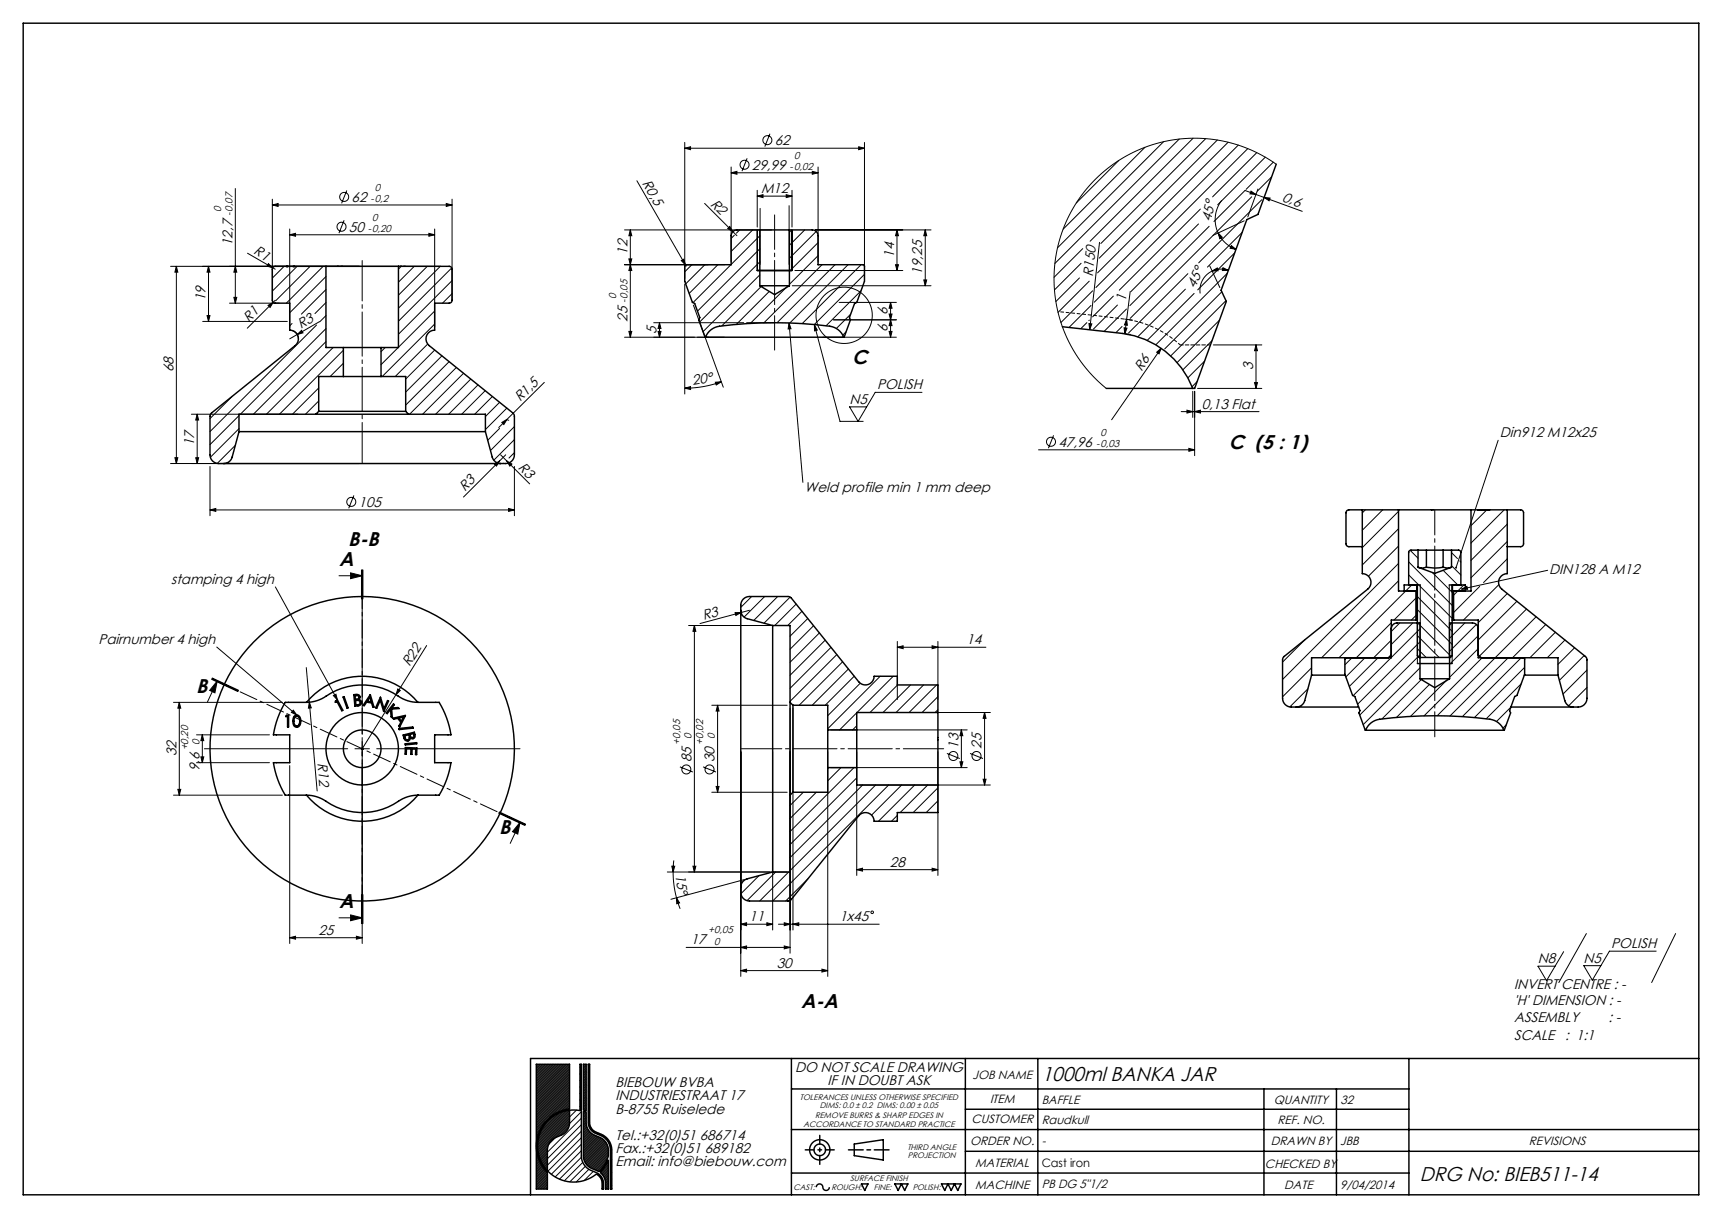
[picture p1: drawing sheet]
<svg xmlns="http://www.w3.org/2000/svg" width="594mm" height="420mm" viewBox="0 0 594 420" stroke-linecap="round" stroke-linejoin="round" font-family="sans-serif">
<g fill="none" stroke="#000" stroke-width=".34">
<path d="M236.2 51.1l2-.5v1zM236.2 49.1v46.9M236.2 51.1h62M252.2 59.6l2-.5v1zM252.2 57.6v32.7M252.2 59.6h30M257.7 54.6l-1.8 4.4M265.6 46.1l-1.8 4.5M280.2 59.1l2 .5-2 .5zM282.2 57.6v32.7M296.2 50.6l2 .5-2 .5zM298.2 49.1v46.9"/>
<path d="M385.9 55.3l-14.6 14.7M395 50.8l-28.3 28.2M401.4 48.9l-36.6 36.6M406.8 48l-42.9 42.8M411.6 47.7l-35.6 35.5M415.9 47.8l-36.2 36.2M419.9 48.3l-40.7 40.7M423.6 49l-45 45.1M427.1 50l-49.1 49.1M430.4 51.2l-52.9 53M433.5 52.6l-15.2 15.3M436.4 54.2l-16.4 16.4"/>
<path d="M439.2 55.9l-9.4 9.4M440.2 56.6l-4-2.6-4.1-2-4.3-1.7-4.5-1.3-4.6-.9-4.7-.4h-4.6l-4.8 .5-4.4 1-4.5 1.3-4.5 1.9-4.1 2.2-3.7 2.5-3.7 2.9-3.3 3.3-3 3.6-2.6 3.9-2.3 4.1-1.8 4.1-1.4 4.5-1 4.4-.6 4.8-.1 4.8 .4 4.6 .7 4.6 1.3 4.5 1.6 4.4 2.1 4.1 2.4 4 2.9 3.7 3.2 3.5 3.4 3M81.2 65v39.5M93.9 70.7l2-.5v1zM93.9 68.7v34.8M93.9 70.7h62M99.9 79v33.8M118.7 76l-1.8 4.4M119.6 65.7l-1.8 4.4M149.9 79v33.8M153.9 70.2l2 .5-2 .5zM155.9 68.7v34.8"/>
<path d="M215.4 79.3h50.8M217.4 79.3l.5 2h-1zM217.4 79.3v37M219.7 62.3l17 29.5M243.1 70.1l11.1 11.2M251 78.8l.7-.7 1.1 1.8zM255.1 79.3l-1.1 1.1M259.6 79.3l-7.4 7.4M261.2 79.3v14M261.2 67.6l2-.5v1zM261.2 65.6v12.7M261.2 67.6h12"/>
<path d="M262.2 71.9v19.3M271.2 67.1l2 .5-2 .5zM272.2 70.9v20.3M273.1 79.3l-.8 .8M273.2 79.3v14M273.2 65.6v12.7M277.6 79.3l-5.3 5.3M281.2 79.3h40M281.6 79.8l-9.3 9.3M309.4 79.3l.5 2h-1zM309.4 79.3v14M319.2 79.3l.5 2h-1z"/>
<path d="M319.2 79.3v19.2M413.4 77.2l-23.3 23.4M414.1 72.1l-28 28M417.1 78l-27.4 27.4M421.4 69.1a10.9 10.9 0 0 0-1.2 11.2M429.2 76.2l-10.8 5M429.5 65.7l19.7 7.2M429.5 65.6l-10.7 10.8M431.5 65.9l1.7 1.2-2-.3zM431.8 67.9l-41.9 41.9M433.9 65.2l-3.5 9.6M435.2 68.9l-21.7 21.7"/>
<path d="M436.1 68.1l2 .2-.3 .9zM438.6 61l-4.9 4.9M58.8 91.8h93.2M60.8 91.8v68M60.8 91.8l.5 2h-1zM71.9 91.8l.5 2h-1zM71.9 91.8v19M81.2 91.8l.5 2h-1zM85.4 87.3l9.5 5.5M92.6 90.9l1.5 1.4-2-.5zM98 91.8l-4.1 4.1M99.9 81l2-.5v1z"/>
<path d="M99.9 81h50M102.5 91.8l-8.6 8.6M107 91.8l-11.9 11.9M111.5 91.8l-12.7 12.7M112.4 95.4l-12.5 12.5M112.4 99.8l-8.4 8.5M138.4 91.8l-1 1M142.9 91.8l-5.5 5.5M147.4 91.8l-10 10M147.9 80.5l2 .5-2 .5zM151.9 91.8l-14.5 14.5M155.8 92.4l-18.4 18.4"/>
<path d="M155.9 96.8l-18.5 18.5M215.4 91.3h34.6M216.9 89.3h1l-.5 2zM217.4 91.3l.5 2h-1zM235 89.9l.9-.5 .6 2zM236.2 98v37.9M238.7 91.3l-2.5 2.4M243.1 91.3l-6.6 6.6M247.6 91.3l-9.9 9.9M252.1 91.3l-13.1 13.1M253.3 81.1l-1.1 1.1M262.1 81.3l-9.9 9.9"/>
<path d="M262.1 85.8l-21.5 21.5M262.1 90.3l-20.8 20.8M262.1 94.8l-19.6 19.6M262.6 98.8l-13.6 13.6M271.1 99.3l-12.3 12.2M273.3 98.5h47.9M274.2 93.3h37.2M282.2 83.7l-9.9 9.9M282.2 88.1l-9.9 9.9M283.6 91.3l-20.1 20M288 91.3l-20 20M292.5 91.3l-20.1 20.1"/>
<path d="M297 91.3l-20.3 20.3M298.2 94.6l-17.3 17.3M308.9 91.3h1l-.5 2zM318.7 96.5h1l-.5 2zM372.4 95.8l-8.2 8.2M372.9 90.8l-9.2 9.2M373.5 85.7l-9.9 9.9M375.7 97l-10.7 10.7M379.3 83.6l-3.4 30M408.9 99.7l-16.4 16.4M409.7 94.4l-20.4 20.4M417.3 91.7l3.5 7.5"/>
<path d="M418.1 93.5l1.8-1.1 .3 1zM418.1 93.5a7.3 7.3 0 0 0-4.1 7.7M420.2 80.3l1.4 1.5-.8 .5zM420.2 80.3a10.9 10.9 0 0 0 6.2 5.7M421.9 92.3l1.8 .9-2 .1zM423.3 94.2l-24.6 24.7M423.7 93.2l-3-.4-2.6 .7M424.8 84.7l1.6 1.3-2.1-.4zM425.9 87.2l-12.8 12.8M428.5 80.1l-12 12M69.9 110.8h29.2M71.4 108.8h1l-.5 2z"/>
<path d="M79.2 104.5h17.2M80.7 102.5h1l-.5 2zM92.5 105.3l1.7-1.1-1 1.8zM94.9 103.5l-9.6 9.7M100.7 111.6l-.8 .7M100.9 114a3 3 0 0 1 2 3M102.5 115.3l1.5-1.4 .5 .9zM102.5 115.3l-2.6 1.5M109.2 112.1l-36.8 36.7M110.2 110.9l-7.7 4.4M112.4 104.3l-3.8 3.8M112.4 108.8l-2.1 2.2"/>
<path d="M112.4 113.3l-29.5 29.5M112.4 117.8l-25 25M114.9 119.8l-23 23M132.9 119.8l-1.5 1.5M137.4 119.8l-6 6M147.5 118.6l-11.2 11.2M149.9 107.3l-12.5 12.5M149.9 111.7l-18.1 18.1M155.9 101.3l-3.2 3.2M215.4 116.3h34.4M216.9 114.3h1l-.5 2zM225.5 111.3h31"/>
<path d="M227 114.3h1l-.5 2zM227.5 111.3v5M227.5 111.3l.5 2h-1zM239.2 105.2l10.3 28.3M257.5 111.3h9.5M265.4 100.5l-11.4 11.4M272.2 111.4l.7 2h-1zM272.2 111.4l4.7 54.9M280.9 112l8.9 33.3h8M280.9 112l1 1.8-.9 .3zM283.8 116.3h25.4M287.4 110.3h21.8"/>
<path d="M289.5 104.3h19.7M291.9 114.4l-1.2 1.2M293.4 108.3l-4.9 5M297 100.3l-12.1 12M306.7 114.3h1l-.5 2zM306.7 108.3h1l-.5 2zM307.2 110.3l.5 2h-1zM307.2 104.3l.5 2h-1zM307.2 104.3v12M374.9 111.2l-2 2.1M375.6 111.6l1 .1-.7 1.9zM375.8 110.4l-.2 .2"/>
<path d="M376.3 105.3l-7.5 7.6M376.9 100.3l-10.9 10.9M384.1 102.1l-7.2 7.2M385.5 105.2l-8.3 8.3M387.1 112.6l-2.2 2.1M387.8 113l.9 .2-.7 1.9zM388.2 115.1l1.8 .2M388.6 106.6l-7.7 7.6M388.6 110.1l.3 2.1-1-.2zM388.9 110.2l1.7 .2M389.9 100.5l-1.9 14.6M411.9 101.2l-16.2 16.2"/>
<path d="M418.1 117.5l-10.1 10M418.6 118.9h16.7M420.7 110.4l-14.6 14.6M421.5 100.6l-19.7 19.7M422.9 103.7l-19.1 19M433.3 118.9v15M433.3 118.9l.5 2h-1zM80.1 136.6l-7.7 7.7M109.9 133.8l-9 9M109.9 138.3l-4.5 4.5M118.4 120.8l-22 22M118.4 125.3l-4.5 4.5"/>
<path d="M118.4 129.8h.1M150 120.7l-10.1 10M152.4 122.7l-12.5 12.5M154.9 124.7l-15 15M157.4 126.7l-16.1 16.1M159.9 128.7l-14.1 14.1M162.4 130.7l-12.1 12.1M164.9 132.7l-10.1 10.1M167.4 134.7l-8.1 8.1M169.9 136.7l-6.2 6.1M172.3 138.7l-4.9 4.9M187.8 131.9l-15.8 15.5"/>
<path d="M236.2 133.9l2-.6v1zM246.8 131.8l2-.2-1.7 1.2zM248.8 131.6l-6.2 1.7-6.4 .6M318 135.3h-16.1l-5.9 10-2.9-5h5.9M399 121.4l1.5-1.3-.7 1.9zM400.5 120.1l-17 24.6M411.4 134.9v9M412.1 134.9v22.2M412.9 131.6l-1.7 1.7M413.1 133.9h22.2M415.5 124.5l-5.8 5.8M432.8 131.9h1l-.5 2z"/>
<path d="M58.8 159.8h112.7M60.3 157.8h1l-.5 2zM66 142.8h36.8M67.5 157.8h1l-.5 2zM68 142.8l.5 2h-1zM68 142.8v17M81.2 153.6l-6.3 6.2M82.4 143.3l-10 10M82.4 147.8l-9.8 9.9M172.3 147.7l-4.1 4.1M172.7 156.8l10 10.1M173.1 145.7l1.8-1.1-1.1 1.8z"/>
<path d="M173.8 159.7l-.1 .1M174.4 156.8l-14.5 14.6M174.8 159l1.8 1-.7 .7zM174.8 140.7l-7.4 7.4M175.2 144.9h.1M177.4 147.1l-8.2 8.3M177.4 151.6l-7.1 7.1M177.4 156.1l-1.8 1.9M358.2 155.1h53.9M363.4 150.1l-1.7 4.5M407.4 141.9h26.9M409.4 141.4l2 .5-2 .5z"/>
<path d="M410.1 154.6l2 .5-2 .5zM412.1 141.9l2-.5v1zM516.8 151.8l-14.5 44M72.4 175.8l2-.5v1zM72.4 160.8v17M72.4 175.8h105M122.1 170.8l-1.8 4.5M170.6 160l1.7-1-1 1.7zM175.4 175.3l2 .5-2 .5zM177.4 160.8v17M471 175.8l-1.1 1.1M477 175.8l-7.1 7"/>
<path d="M482.4 176.3l-12.5 12.5M512.8 175.9l-5.3 5.2M518.9 175.8l-11.5 11.5M116.9 198.5h8M120.9 197.5l4 1-4 1zM124.7 196.5v10M124.9 196.5v56.7M125.2 196.5v10M482.4 182.3l-12.5 12.5M482.4 188.3l-10.4 10.4M482.4 194.3l-40 40M485.9 198.2l15 15"/>
<path d="M485.9 193.7l15 15M486.4 189.8l2.7 2.7M494.1 197.4l6.8 6.9M497.8 196.7l5.1 5M500.7 195.1l3.2 3.2M500.7 190.6l2 2M503.5 193.4l.4 .4M519.9 180.7l-12.5 12.5M519.9 186.7l-12.5 12.5M519.9 192.7l-8.2 8.2M533.9 196.7l-29.7 6.4M95 202.4l21.4 39"/>
<path d="M237.5 215.7h34M239.5 215.7v85M239.5 215.7l.5 2h-1zM253.6 211.3l2-.1-1.8 1zM258.5 211l-1.8 1.8M258.5 210.4l-17 4.6M259.3 205.7l-3.8 3.7M263.8 205.7l-5.2 5.1M268.3 205.7l-8.3 8.2M272.6 205.9l-9 9M274.6 208.3l-7.4 7.4M276.6 210.8l-4.9 4.9"/>
<path d="M278.6 213.3l-6.1 6.1M280.6 215.8l-8.1 8.1M282.6 218.3l-10.1 10.1M479.9 214.8l-12 12M482.4 200.3l-26.5 26.5M482.9 214.8l-3 2.9M487 201.7l-25.1 25.1M487.4 214.8l-7.5 7.4M488.4 212.2l-1.5 1.6M488.4 206.3l-7.5 7.5M488.9 214.8v14M488.9 219.2l7.5 7.5"/>
<path d="M488.9 214.7l11.7 11.7M488.9 210.2l12 12M488.9 205.7l12 12M489.8 216.8l-9.9 9.9M489.9 201.7v25M499.9 201.7v25M500.8 214.8l-.8 .8M500.9 214.8v14M504.2 203.1l1.8-.9 .2 1zM504.9 201.7l-3.5 3.5M505.3 214.8l-5.3 5.3M509.3 215.3l-9.3 9.3"/>
<path d="M509.9 219.2l-9.9 9.9M510.4 202.2l-9 9M517 201.6l-12.2 12.2M519.9 204.7l-10 10M523.3 207.3l-13.4 13.4M526.6 210l-16.3 16.2M529.9 212.7l-34.1 34.1M533.2 215.4l-11.5 11.4M536.5 218l-8.8 8.8M73 234.2l9.1 4.3M73.1 234l9.1 4.2M73.2 233.8l9.1 4.2"/>
<path d="M74.8 223.1l27.6 23.5M74.9 234.9l-.8 4-1.8-.8zM74.9 234.9l-3.4 7.2M105.7 230.2l3.7 42.5M115 239.9l.9-.5 .5 2zM137.2 237.6l.9 .5-1.5 1.4zM147.2 222.6l-22.3 35.6M284.6 220.7l-12.1 12.2M286.7 223.2l-14.2 14.2M288.7 225.7l-16.2 16.1M290.7 228.2l-15 15M292.7 230.7l-12.5 12.5"/>
<path d="M294.7 233.2l-10.1 10M296.7 235.6l-11.2 11.2M303.6 233.2l-18.1 18.1M308.1 233.2l-12.5 12.5M309.5 223.2l2-.5v1zM309.5 221.2v20M309.5 223.2h30.6M309.6 236.2l-9.5 9.5M314.1 236.2l-9.5 9.5M318.6 236.2l-9.5 9.5M321.5 222.7l2 .5-2 .5zM323.1 236.2l-9.5 9.5"/>
<path d="M323.5 221.2v20M450.1 220.6l-7.7 7.7M451.2 237.5l-6.3 6.3M452.4 230.3l-10 10M466.4 226.8l-2.5 2.5M470.9 226.8l-6.7 6.6M475.4 226.8l-10 9.9M479.8 226.8l-13 13.1M479.9 220.7l-6 6.1M488.9 223.7l3 3M489.8 221.3l-21.5 21.5M489.8 225.8l-20.8 20.8"/>
<path d="M489.8 230.3l-19.6 19.6M490.3 234.3l-13.6 13.6M493.1 236l-11.4 11.4M498.8 234.8l-12.3 12.2M509.9 223.7l-9.9 9.9M511.3 226.8l-20.1 20.1M520.3 226.8l-20.1 20.1M524.7 235.8l-12 12.1M524.7 226.8l-20.3 20.3M525.9 230.1l-17.3 17.3M539.8 220.7l-6.1 6.1M543.1 223.4l-5.7 5.7"/>
<path d="M546.5 226l-8.6 8.6M547.4 231.1l-8.2 8.2M547.4 237.1l-6.3 6.3M59.8 242.2h37.6M61.8 242.2v32M61.8 242.2l.5 2h-1zM67.8 253.4h25.1M69.8 253.4l.5 2h-1zM69.8 253.4v9.6M70.5 258.2h49.4M101.2 244.9l1.2 1.7-1.9-.9zM106.7 242.1l.7 2-1 .1z"/>
<path d="M122.4 258.2h5M124.6 257.8l.7 .7M124.9 255.7v69.6M125.3 257.8l-.7 .7M129.9 258.2h49.5M245.5 243.2h26M247.5 243.2l.5 2h-1zM247.5 243.2v30M255.5 259.2v77.5M266.5 259.2v61.5M272.5 244.2v84.5M273.5 244.2v76.5"/>
<path d="M285.5 259.2v77.5M286.5 251.7h47.1M295.5 259.2v42.7M295.5 245.8l-5.9 5.9M295.5 250.3l-1.4 1.4M296.5 245.7h45.1M323.5 259.2v42.7M323.5 240.2l-5.4 5.5M323.5 244.7l-.9 1M326.6 259.8l4.5 1.8M331.6 251.7v13M331.6 251.7l.5 2h-1z"/>
<path d="M334.6 259.8l4.5 1.8M339.6 245.7v25M339.6 245.7l.5 2h-1zM519.6 249.9l-1.2 1.2M521.2 243.9l-5 4.9M59.8 274.2h37.6M61.3 272.2h1l-.5 2zM67.8 263h25.1M69.3 261h1l-.5 2zM99.9 264v61.3M172.2 280l9.1 4.2M234.5 264.4l4.5 1.8"/>
<path d="M242.5 264.4l4.5 1.8M245.5 273.2h26M247 271.2h1l-.5 2zM277.1 273.2l-4.6 4.6M281.6 273.2l-9.1 9.1M285.6 264.7l-.1 .1M286.5 264.7h47.1M290.1 264.7l-4.6 4.6M294.6 264.7l-22.1 22M295.5 268.2l-23 23M296.5 270.7h45.1M297.6 270.7l-25.1 25"/>
<path d="M302 270.7l-29.5 29.5M306.5 270.7l-40 40M311 270.7l-10.4 10.4M315.5 270.7l-12.5 12.5M320 270.7l-9.5 9.5M323.5 271.7l-8.5 8.5M323.5 276.2l-4 4M331.1 262.7h1l-.5 2zM339.1 268.7h1l-.5 2zM172 280.4l9.1 4.3M172.1 280.2l9.1 4.2M179.4 283.6l-.8 4-1.8-.8z"/>
<path d="M179.4 283.6l-3.4 7.2M231.7 298.7h1l-.5 2zM232.4 296.7l-.2 4M239 298.7h1l-.5 2zM295.5 299.9l2-.5v1zM295.5 299.9h28M309.5 281.2l-2 2M321.5 299.4l2 .5-2 .5zM116.9 316.5h8M120.9 315.5l4 1-4 1zM124.7 308.5v10M125.2 308.5v10z"/>
<path d="M230.2 300.7h41.3M232.2 300.7l.3 4.5 .9 4.4M233.4 309.6l1 1.8-1 .2zM233.4 309.6l1.2 3.8M255.5 318.7l2-.5v1zM255.5 318.7h11M256.8 303.3l-25.4 6.8M261.8 302l-6.2 6.2M264.5 318.2l2 .5-2 .5zM267.6 300.7l-9.9 9.9M268.5 318.7h34.8M270.5 318.2l2 .5-2 .5z"/>
<path d="M272 300.7l-10 10M273.5 318.7l2-.5v1zM278.7 303l-7.7 7.7M99.9 323.3l2-.5v1zM99.9 323.3h25M122.9 322.8l2 .5-2 .5zM236.7 326.7h35.8M255.5 334.7l2-.5v1zM255.5 326.7l2-.5v1zM255.5 334.7h30M270.5 326.2l2 .5-2 .5zM283.5 334.2l2 .5-2 .5z"/>
<path d="M539.4 328.2l-5.9 10-3-5h5.9M547.2 321.9l-9.5 16.9M571.3 328h-16.1l-5.9 10-3-5h5.9M578 321.9l-8.3 16.9M185.5 367l-.5 .5M186 367l-1 1M186.6 367l-1.6 1.6M187.1 367l-2.1 2.1M187.7 367l-2.7 2.7M188.3 367l-3.3 3.3M188.8 367l-3.8 3.8M189.4 367l-4.4 4.4"/>
<path d="M189.9 367l-4.9 4.9M190.5 367l-5.5 5.5M191.1 367l-6.1 6.1M191.6 367l-6.6 6.6M192.2 367l-7.2 7.2M192.8 367l-7.8 7.8M193.3 367l-8.3 8.3M193.9 367l-8.9 8.9M194.4 367l-9.4 9.4M195 367l-10 10M195.6 367l-10.6 10.6M196.1 367l-11.1 11.1"/>
<path d="M196.5 374l-11.5 11.4M196.5 376.2l-11.5 11.5M196.5 378.4l-6.9 6.9M196.5 367.2l-11.5 11.5M196.5 367.8l-11.5 11.4M196.5 368.3l-11.5 11.5M196.5 368.9l-11.5 11.5M196.5 369.5l-11.5 11.4M196.5 370l-11.5 11.5M196.5 370.6l-11.5 11.5M196.5 371.1l-11.5 11.5M196.5 371.7l-11.5 11.5"/>
<path d="M196.5 372.3l-11.5 11.4M196.5 372.8l-11.5 11.5M196.5 373.4l-11.5 11.5M196.5 374.5l-11.5 11.5M196.5 375.1l-11.5 11.4M196.5 375.6l-11.5 11.5M196.5 376.8l-11.5 11.4M196.5 377.3l-11.5 11.5M196.5 377.9l-11.5 11.4M196.5 379l-5 5M196.5 379.6l-3.9 3.8M200.5 369.9l-.4 .5"/>
<path d="M200.5 372.1l-.4 .5M200.5 374.4l-.4 .5M200.5 376.6l-.4 .5M200.5 378.9l-.4 .4M200.5 367.6l-.4 .5M201.7 367l-.5 .5M202.2 368.2l-1 1M202.2 370.5l-1 .9M202.2 372.7l-1 1M202.2 375l-1 .9M202.2 377.2l-1 1M202.2 379.4l-1 1"/>
<path d="M202.2 367.1l-1 1M202.2 367.7l-1 .9M202.2 369.3l-1 1M202.2 369.9l-1 1M202.2 371l-1 1M202.2 371.6l-1 .9M202.2 372.1l-1 1M202.2 373.3l-1 .9M202.2 373.8l-1 1M202.2 374.4l-1 .9M202.2 375.5l-1 1M202.2 376.1l-1 .9"/>
<path d="M202.2 376.6l-1 1M202.2 377.8l-1 .9M202.2 378.3l-1 1M202.2 378.9l-1 .9M202.2 368.8l-1 .9M203.4 367l-.5 .5M203.4 369.3l-.5 .4M203.4 371.5l-.5 .5M203.4 373.8l-.5 .4M203.4 376l-.5 .5M203.4 378.2l-.5 .5M185 395h.1"/>
<path d="M185 395.5h.1M185 394.4h.1M185 396.1h.1M185.1 396.6h-.1M185.1 393.8h-.1M185.1 397.1l-.1 .1M185.2 393.1l-.2 .2M185.2 397.5l-.2 .3M185.3 392.4l-.3 .3M185.3 398l-.3 .3M185.4 398.5l-.4 .4M185.5 391.7l-.5 .5"/>
<path d="M185.5 398.9l-.5 .6M185.7 399.3l-.7 .7M185.8 390.8l-.8 .8M185.8 399.7l-.8 .9M186.1 389.9l-1.1 1.1M186.7 388.7l-1.7 1.8M188 386.9l-3 3M188.8 396.8l-2.6 2.6M188.8 397.9l-2.3 2.3M188.8 398.4l-2.1 2.2M188.8 399l-1.9 1.9M188.8 396.2l-2.7 2.8"/>
<path d="M189 395.5l-3.1 3M191.5 384.6l-4.2 4.2M192.7 383.9l-6.1 6.1M193.6 383.5l-7.4 7.4M194.5 383.3l-8.5 8.5M195.2 383.1l-9.4 9.4M195.9 382.9l-10.3 10.3M196.1 388.9l-2.6 2.6M196.4 388.1l-3.8 3.8M196.5 380.7l-2.1 2.1M196.5 380.1l-3 2.9M196.5 381.2l-1.4 1.4"/>
<path d="M196.5 381.8l-.7 .7M196.5 383.5l-11 11M196.5 384.1l-11 10.9M196.5 384.6l-11 11M196.5 385.7l-10.9 10.9M196.5 386.3l-10.9 10.8M196.5 386.9l-10.8 10.7M196.6 382.8l-11 11M198.8 382.8l-13.3 13.3M200.5 381.1l-.4 .5M200.5 383.4l-14.7 14.7M200.5 385.6l-14.1 14.2"/>
<path d="M200.5 387.9l-13.4 13.4M200.5 390.1l-12.5 12.6M200.5 392.3l-11.5 11.6M200.5 394.6l-10.3 10.3M200.5 396.8l-9 9M200.6 399.1l-7.6 7.5M201.7 383.3l-.5 .5M202.1 383.5l-.9 .8M202.2 381.7l-1 .9M202.2 383.9l-1 1M202.2 386.2l-1 .9M202.2 380l-1 1"/>
<path d="M202.2 380.6l-1 .9M202.2 381.1l-1 1M202.2 382.3l-.6 .5M202.2 382.8l-.2 .2M202.2 384.5l-1 1M202.2 385.1l-1 .9M202.2 385.6l-1 1M202.2 386.7l-1 1M202.2 387.3l-1 1M202.3 387.8l-1.1 1M202.4 388.3l-1.2 1.1M202.5 388.7l-1.3 1.2"/>
<path d="M202.7 389.1l-1.5 1.4M202.8 389.5l-1.6 1.6M203.1 389.8l-1.9 1.8M203.3 390.1l-2.1 2.1M203.4 380.5l-.5 .5M203.4 382.7l-.5 .5M203.4 385l-.5 .5M203.4 387.2l-.4 .5M203.6 390.4l-2.4 2.3M203.9 390.7l-2.7 2.6M203.9 388.9l-.3 .4M204.2 390.9l-3 3"/>
<path d="M204.5 391.2l-3.3 3.2M204.9 391.4l-3.7 3.6M205 390.1l-.3 .3M205.3 391.5l-4.1 4.1M205.7 391.7l-4.5 4.4M206.1 391.9l-4.9 4.8M206.5 392l-5.3 5.2M206.6 390.8l-.4 .3M206.9 392.2l-5.7 5.6M207.2 392.4l-6 6M207.6 392.6l-6.3 6.3M207.9 392.8l-6.6 6.6"/>
<path d="M208.1 391.5l-.3 .3M208.2 393l-6.8 6.9M208.5 393.3l-6.9 7M208.8 393.6l-7.1 7.1M209 393.9l-7.1 7.1M209.2 394.3l-7 7.1M209.4 392.5l-.4 .3M209.4 394.7l-7 7M209.5 399.7l-3.9 3.8M209.6 395.1l-6.9 6.9M209.7 395.5l-6.7 6.7M209.8 398.8l-4.6 4.6"/>
<path d="M209.8 396l-6.5 6.5M209.8 396.5l-6.1 6.2M209.8 397.1l-5.8 5.8M209.8 397.6l-5.4 5.4M209.8 398.2l-5 5M210.3 393.8l-.3 .3M210.9 395.4l-.4 .4M211 397.5l-.4 .5M211 399.8l-.4 .5M186 400.1l-1 1M186.2 400.5l-1.2 1.2M186.3 400.9l-1.3 1.4"/>
<path d="M186.5 401.3l-1.5 1.5M186.7 401.6l-1.7 1.8M186.9 402l-1.9 1.9M187.2 402.3l-2.2 2.2M187.4 402.7l-2.4 2.4M187.6 403l-2.6 2.6M187.9 403.3l-2.9 2.9M188.1 403.6l-3.1 3.1M188.4 403.9l-3.4 3.4M188.7 404.2l-3.7 3.7M188.8 406.3l-3.7 3.7M188.8 408.5l-1.4 1.5"/>
<path d="M188.8 400.1l-1.5 1.6M188.8 400.7l-1.3 1.3M188.8 401.2l-1.1 1.1M188.8 402.4l-.6 .6M188.8 402.9l-.3 .4M188.8 403.5l-.1 .1M188.8 404.6l-3.8 3.8M188.8 405.2l-3.8 3.8M188.8 405.7l-3.8 3.9M188.8 406.9l-3.1 3.1M188.8 407.4l-2.6 2.6M188.8 408l-2 2"/>
<path d="M188.8 409.1l-.9 .9M188.8 409.7l-.3 .3M201 400.8l-6.3 6.4M201.9 402.2l-5.3 5.3M203.1 403.2l-4.3 4.4M204.7 403.9l-3.2 3.2M206.2 404.6l-.3 .4M207.4 405.7l-.4 .3M208.1 407.2l-.4 .5M208.2 409.4l-.5 .5M208.3 401.9l-1.9 2M209.1 400.7l-3.1 3"/>
<path d="M209.8 401l-.9 .9M209.8 403.2l-1.9 2M209.8 405.5l-1.1 1.2M209.8 407.7l-.9 1M209.8 410h.1M209.8 400.4l-.2 .3M209.8 401.5l-2.7 2.8M209.8 402.1l-2.4 2.5M209.8 402.7l-2.2 2.2M209.8 403.8l-1.7 1.7M209.8 404.4l-1.5 1.5M209.8 404.9l-1.3 1.3"/>
<path d="M209.8 406l-1 1.1M209.8 406.6l-.9 1M209.8 407.2l-.9 .9M209.8 408.3l-.9 .9M209.8 408.8l-.9 1M209.8 409.4l-.6 .6M211 402l-.4 .5M211 404.3l-.4 .5M211 406.5l-.4 .5M211 408.8l-.4 .4"/>
<circle cx="256.8" cy="56.8" r="1.56"/>
<circle cx="264.7" cy="48.3" r="1.56"/>
<circle cx="117.8" cy="78.2" r="1.56"/>
<circle cx="118.7" cy="67.9" r="1.56"/>
<circle cx="291.2" cy="108.7" r="9.7"/>
<circle cx="362.5" cy="152.3" r="1.56"/>
<circle cx="121.2" cy="173.1" r="1.56"/>
<circle cx="236.7" cy="265.3" r="1.56"/>
<circle cx="244.7" cy="265.3" r="1.56"/>
<circle cx="328.8" cy="260.7" r="1.56"/>
<circle cx="336.8" cy="260.7" r="1.56"/>
<circle cx="300.9" cy="314.6" r=".44"/>
</g>
<g fill="none" stroke="#000" stroke-width=".5">
<path d="M8 8h578v404h-578zM440.2 56.6l-6.3 17.3-3.8 1.8-8.9 24.4 1.8 3.8-10.9 30h-.7M262.1 79.3h-7.9a2 2 0 0 0-2 2v10h-15.5l-.5 .4v5.3l2.7 7.3 .7 .3 1.8 4.9-.4 .8 2.4 6M262.1 79.3h10.2M262.1 79.3v19.2M272.3 79.3h7.9a2 2 0 0 1 2 2v10h15.5l.5 .4v5.3l-2.7 7.3-.7 .3-1.8 4.9 .4 .8-2.3 6M272.3 79.3v19.2M98.9 91.8h-4a1 1 0 0 0-1 1v10.7a1 1 0 0 0 1 1h5v9.3a3 3 0 0 1 2.9 2 3 3 0 0 1-1 3.4l-29 23.4-.4 1v13.2a3 3 0 0 0 3 3h1.8M98.9 91.8h.4M99.3 91.8h2.2M101.2 91.8h11.2M112.4 91.8h25"/>
<path d="M112.4 91.8v28h6M116.4 91.8h.1M116.8 91.8h.1M117.7 91.8h.1M118.1 91.8h.1M137.4 91.8h17.5a1 1 0 0 1 1 1v10.7a1 1 0 0 1-1 1h-5v9.3a3 3 0 0 0-2.8 2 3 3 0 0 0 1 3.4l29 23.4 .3 1v13.2a3 3 0 0 1-3 3h-1.7M137.4 91.8v28h-6M138.1 91.8h.1M138.5 91.8h.1M139.3 91.8h.1M139.7 91.8h.1M261.2 93.3h12"/>
<path d="M262.1 98.5h10.2M262.1 98.5l5.1 3.1 5.1-3.1M118.4 119.8h13M118.4 119.8v10M131.4 119.8v10M243.4 116.3a6 6 0 0 1 4.8-3.8 147.1 147.1 0 0 1 38.8 .1l1.5 .7 1.3 1 1.3 2M243.4 116.3h47.7M366.5 112.7l20.8 2.3a30 30 0 0 1 24.1 18.9M118.4 129.8h13M118.4 129.8h-8.5v12M131.4 129.8h8.5v12M381.6 133.9h29.8"/>
<path d="M77.2 159.8h95.5M82.4 148.8l-2.3 8.8a3 3 0 0 1-2.9 2.2M82.4 148.8h85M108.9 142.8h32M108.9 142.8h-26.5v6M109.9 141.8h30M109.9 141.8l-1 1M139.9 141.8l1 1M140.9 142.8h26.5v6M167.4 148.8l2.4 8.8a3 3 0 0 0 2.9 2.2M469.9 175.8v22a3 3 0 0 1 2.8 2 3 3 0 0 1-.9 3.3l-29.1 23.5-.3 .9v13.3a3 3 0 0 0 3 3h1.8M482.4 175.8h25"/>
<path d="M482.4 175.8h-17.1l-.8 .3-.2 .7 .1 11.1 .9 .6h4.6M482.4 175.8v28h6.4M493.8 175.8h.1M494.3 175.8h.1M507.4 175.8h17.1l.8 .3 .2 .7-.1 11.2-.8 .5h-4.7M507.4 175.8v28h-6.4M509.8 175.8h.4M510.3 175.8h3.5M512.8 175.8h.1M519.9 175.8v22a3 3 0 0 0-2.8 2 3 3 0 0 0 .9 3.3l29.1 23.5 .3 .9v13.3a3 3 0 0 1-3 3h-1.7M489.1 195.6a3.8 3.8 0 0 0 2.9 0M489.1 195.6l5.8 2.1 5.8-2.1"/>
<path d="M489.1 189.7v5.9M492 195.6l2.9 .3 2.9-.3M492 189.7v5.9M497.8 195.6l1.4 .3 1.5-.3M497.8 189.7v5.9M500.7 189.7v5.9M255.5 210.4a3.8 3.8 0 0 1 1.9-4.5l1.1-.2h13.3l.9 .3 23.5 29.1a3 3 0 0 0 3.3 .9 3 3 0 0 0 2-2.8h8v3h14v9.5M255.5 210.4a3 3 0 0 0 2.3 2.9l8.7 2.4M255.5 210.4v95.5M266.5 215.7v85M266.5 215.7h6v26.5M479.9 216.8a2 2 0 0 1 2-2h7.9v19.3"/>
<path d="M485.9 201.7v-11.2l.3-.6 .5-.2 16.9 .1 .3 .7v11.2M488.4 213.8h.5M488.4 213.8h-8.5v13h-27.5v6M488.4 203.8v10M488.8 203.8h.1M488.8 201.7v2.1M488.9 201.7v24.4l.6 .6h10.8l.6-.6v-24.4M489.9 201.7h-5.5v2.1M499.9 201.7h5.6v2.1M500.9 203.8h.1M500.9 213.8h.5M501 201.7v2.1"/>
<path d="M501.4 213.8h8.5v13h27.5v6M501.4 203.8v10M509.9 216.8a2 2 0 0 0-2-2h-7.9v19.3M122 239.5a1.53 1.53 0 0 1 2.2 .8l-.4 .9a1.11 1.11 0 0 1 .9 1.2 1.11 1.11 0 0 1-1.2 1l-1.1 .1zM122.5 239.9h.9a.76 .76 0 0 1 .2 1 .76 .76 0 0 1-1 .3zM127.7 239.6l1.3 4.2h-.4l-.4-1.4-1.7-.3-.8 1.2h-.5zM452.4 232.8h11.6M452.4 232.8l-2.3 8.8a3 3 0 0 1-2.9 2.2M464.4 226.8l-.5 .5v5.2l2.7 7.3 .7 .4 1.8 4.8-.3 .8 2.3 6M479.9 225.8h.1M479.9 225.8l-1 1M488.9 228.8h12"/>
<path d="M489.8 234.1h10.2M489.8 234.1l5.1 3 5.1-3M509.9 225.8h.1M509.9 225.8l1 1M525.4 226.8l.5 .5v5.2l-2.6 7.3-.8 .4-1.8 4.8 .4 .8-2.3 6M525.8 232.8h11.6M537.4 232.8l2.4 8.8a3 3 0 0 0 2.9 2.2M98.8 246.7h.7v4h-.3v-3.6h-.6zM101.5 247l.5-.4a1.53 1.53 0 0 1 1.8 2.1 1.49 1.49 0 0 1-.4 1.6 1.49 1.49 0 0 1-1.7 .3 2.98 2.98 0 0 1-.2-3.6zM101.9 247.2l.5-.2a1.92 1.92 0 0 1 0 3.4 2.05 2.05 0 0 1-.5-3.2zM105.7 242.2a25 25 0 0 1 38.4 0M115.7 241.7l.7-.3 1.9 3.5-.4 .2-1.7-3.2-.5 .3z"/>
<path d="M118.3 240.4l.4-.2 1.4 3.9-.4 .1zM122.6 241.6l.6-.1a.83 .83 0 0 1 1 1l-.5 .5-.9 .1zM127.6 240.5l.4 1.5-1.3-.2zM131.2 240.4l1.2 3.9 1.3-2.7 .3 .1-1.6 3.6-1.2-3.8-1.3 2.7-.3-.1zM135.5 247.7l4.4-.9-2 3.9-.3-.4 .7-1.3-1.1-1.3-1.4 .3zM135.7 242.7l.3 .3-.9 1.2 2.2-.2 .4 .3-2.6 .2 .2 3-.4-.3-.2-2.6-1.1 1.5-.4-.3zM137.5 251.2l4.9-.5 .2 .4-4.9 .5zM137.6 247.6l1.6-.3-.8 1.4zM139.1 253.5l3.8-1a1.53 1.53 0 0 1-.4 2.2l-.9-.3a1.11 1.11 0 0 1-1.1 1.1 1.11 1.11 0 0 1-1.2-1zM139.5 253.7l1.5-.3 .1 .5a.82 .82 0 0 1 0 .9 .82 .82 0 0 1-.8 .3l-.5-.5zM139.8 256.5l3.9-.4v.4l-3.9 .4zM139.8 257.8l4 .1-.1 2.3h-.4l.1-1.9h-1.2l-.1 1.8h-.4l.1-1.9h-1.6l-.1 1.9-.4-.1z"/>
<path d="M141.4 253.3l1.2-.3 .2 1a.77 .77 0 0 1-1 .2 .77 .77 0 0 1-.4-.9zM144.2 242.2a13.7 13.7 0 0 1-8.5-3.2 22.7 22.7 0 0 0-24.8 2l-1.7 .7-2.6 .5h-8a26.1 26.1 0 0 0-4.3 11.2h5.6v9.6h-5.6a28.4 28.4 0 0 0 4.2 11.2h7.2a13.7 13.7 0 0 1 8.5 3.2 22.7 22.7 0 0 0 24.8-2l2.5-.9 2.7-.3M144.2 242.2h7.2a28.4 28.4 0 0 1 4.2 11.2h-5.7v9.6h5.7a26.1 26.1 0 0 1-4.3 11.2h-7.1M272.5 242.2v32M272.5 242.2l1 1M273.5 243.2v30M273.5 243.2h12v8.5M285.5 251.7v13M285.5 251.7h10M295.5 251.7v13M323.5 245.7v25M323.5 255.1h.1"/>
<path d="M323.5 254.3h.1M323.5 245.7h-28v6M447.2 243.8h21.5M471.1 251.8a6 6 0 0 1 4.8-3.8 147.1 147.1 0 0 1 38.8 .2l1.5 .6 1.3 1 1.3 2M471.1 251.8h47.7M521.2 243.8h21.5M105.7 274.2a25 25 0 0 0 38.4 0M272.5 274.2v26.5h-6M273.5 273.2l-1 1M285.5 264.7v8.5h-12M285.5 264.7h10M295.5 264.7v6h28"/>
<path d="M323.5 270.7v9.5h-14v3h-8a3 3 0 0 0-2-2.8 3 3 0 0 0-3.3 .9l-23.5 29.1-.9 .3h-13.3a3 3 0 0 1-3-3v-1.8M266.5 300.7l-8.7 2.3a3 3 0 0 0-2.3 2.9M185 367h11.5v15.4a12.9 12.9 0 0 0-10.8 8.6 12.9 12.9 0 0 0 3.1 13.4v5.6h-3.8zM200.1 367h.4v31.5a5.5 5.5 0 0 0 3.4 5.1l1.8 .7a4.1 4.1 0 0 1 2.5 3.8v1.9h-.5v-2.2l-.3-1.1-.8-1.2-.9-.6a12.4 12.4 0 0 1-19.8-6.6 12.4 12.4 0 0 1 14.2-15.3zM201.2 367h1v16l-1-.3zM202.9 367h.5v20.6l.4 1.1 .8 1.1 2.8 1.3a6 6 0 0 1 3.6 5.5v13.4h-.4v-13.4a5.5 5.5 0 0 0-3.4-5l-1.8-.8a4.1 4.1 0 0 1-2.5-3.7zM273 365v47M273 375.5h213M333 365v47M358 365v47M436 375.5v36.5M461 375.5v36.5"/>
<path d="M486 365v47M586 365h-403v47M196.5 382.8v4.3a4.8 4.8 0 0 1-3 4.4l-1.7 .7a4.8 4.8 0 0 0-3 4.4v7.1M201.2 383.2l1 .3v3.6a4.8 4.8 0 0 0 2.9 4.4l1.8 .7a4.8 4.8 0 0 1 2.9 4.4 6.4 6.4 0 0 1-.7 4l-1.1 1.8-1.4 1.6-2.4-1.1a4.8 4.8 0 0 1-3-4.4zM273 389.5h313M294.7 394.5l10-1.5v7l-10-1.5zM333 397h253M333 382.5h153M209.8 400.1v9.9h-.9l-.3-3.4-.5-1.2-1.1-1.1 1.6-2zM273 404.5h213M281.6 409.4a1.2 1.2 0 0 1 1.4-1.1 1.2 1.2 0 0 1 .9 1.5 1.12 1.12 0 0 0 1.3 .7 1.12 1.12 0 0 0 .9-1.1M297.2 408.2h2.2l-1.1 2.3z"/>
<path d="M308.7 408.2h4.5l-1.1 2.3-1.2-2.3-1.1 2.3zM324.7 408.2h6.8l-1.1 2.3-1.2-2.3-1.1 2.3-1.1-2.3-1.1 2.3z"/>
<circle cx="124.9" cy="258.2" r="52.5"/>
<circle cx="124.9" cy="258.2" r="12.5"/>
<circle cx="124.9" cy="258.2" r="6.5"/>
<circle cx="282.8" cy="396.5" r="2"/>
<circle cx="282.8" cy="396.5" r="3.5"/>
</g>
<path d="M387.9 110l-22.2-2.5" fill="none" stroke="#000" stroke-width=".34" stroke-dasharray="1.3 .6" stroke-dashoffset="-.1" stroke-linecap="butt"/>
<path d="M407.1 118.9a35 35 0 0 0-19.2-8.9" fill="none" stroke="#000" stroke-width=".34" stroke-dasharray="1.3 .6" stroke-dashoffset=".4" stroke-linecap="butt"/>
<path d="M124.9 196.5v122" fill="none" stroke="#000" stroke-width=".34" stroke-dasharray="6.3 1.3 1.3 1.3" stroke-dashoffset="3.2"/>
<path d="M73.1 234l108.1 50.4" fill="none" stroke="#000" stroke-width=".34" stroke-dasharray="6.3 1.3 1.3 1.3" stroke-dashoffset="-.6"/>
<path d="M124.9 89.8v69.8M325.5 258.2h-69.7" fill="none" stroke="#000" stroke-width=".34" stroke-dasharray="15.2 1.3 1.3 1.3" stroke-dashoffset="1.3"/>
<path d="M267.2 120.7v-46.6" fill="none" stroke="#000" stroke-width=".34" stroke-dasharray="15.2 1.3 1.3 1.3" stroke-dashoffset="3.4"/>
<path d="M494.9 254.1v-78.3" fill="none" stroke="#000" stroke-width=".34" stroke-dasharray="15.2 1.3 1.3 1.3" stroke-dashoffset="6.6"/>
<path d="M417.5 118.9h-10.4" fill="none" stroke="#000" stroke-width=".34" stroke-dasharray="1.3 .6" stroke-dashoffset=".2"/>
<path d="M292.7 396.5h14" fill="none" stroke="#000" stroke-width=".5" stroke-dasharray="6.3 1.3 1.3 1.3" stroke-dashoffset="1.3"/>
<path d="M277.8 396.5h10M282.8 401.5v-10" fill="none" stroke="#000" stroke-width=".5" stroke-dasharray="6.3 1.3 1.3 1.3" stroke-dashoffset="3.3"/>
<g fill="#000">
<path d="M251 78.8l.7-.7 1.1 1.8zM92.6 90.9l1.5 1.4-2-.5zM235 89.9l.9-.5 .6 2zM92.5 105.3l1.7-1.1-1 1.8zM102.5 115.3l1.5-1.4 .5 .9zM280.9 112l1 1.8-.9 .3zM375.6 111.6l1 .1-.7 1.9zM399 121.4l1.5-1.3-.7 1.9zM170.6 160l1.7-1-1 1.7zM174.8 159l1.8 1-.7 .7zM173.1 145.7l1.8-1.1-1.1 1.8zM410.1 154.6l2 .5-2 .5z"/>
<path d="M253.6 211.3l2-.1-1.8 1zM137.2 237.6l.9 .5-1.5 1.4zM106.7 242.1l.7 2-1 .1z"/>
<path d="M236.2 51.1l2-.5v1zM296.2 50.6l2 .5-2 .5z"/>
<path d="M252.2 59.6l2-.5v1zM280.2 59.1l2 .5-2 .5z"/>
<path d="M309.4 79.3l.5 2h-1zM308.9 91.3h1l-.5 2zM319.2 79.3l.5 2h-1zM318.7 96.5h1l-.5 2z"/>
<path d="M431.5 65.9l1.7 1.2-2-.3zM436.1 68.1l2 .2-.3 .9z"/>
<path d="M420.2 80.3l1.4 1.5-.8 .5zM424.8 84.7l1.6 1.3-2.1-.4z"/>
<path d="M421.9 92.3l1.8 .9-2 .1zM418.1 93.5l1.8-1.1 .3 1z"/>
<path d="M227 114.3h1l-.5 2zM227.5 111.3l.5 2h-1zM432.8 131.9h1l-.5 2zM433.3 118.9l.5 2h-1z"/>
<path d="M306.7 108.3h1l-.5 2zM307.2 104.3l.5 2h-1zM60.3 157.8h1l-.5 2zM60.8 91.8l.5 2h-1zM67.5 157.8h1l-.5 2zM68 142.8l.5 2h-1zM71.4 108.8h1l-.5 2zM71.9 91.8l.5 2h-1z"/>
<path d="M387.8 113l.9 .2-.7 1.9zM388.6 110.1l.3 2.1-1-.2z"/>
<path d="M236.2 133.9l2-.6v1zM246.8 131.8l2-.2-1.7 1.2z"/>
<path d="M412.1 141.9l2-.5v1zM409.4 141.4l2 .5-2 .5z"/>
<path d="M72.4 175.8l2-.5v1zM175.4 175.3l2 .5-2 .5zM99.9 81l2-.5v1zM147.9 80.5l2 .5-2 .5zM93.9 70.7l2-.5v1zM153.9 70.2l2 .5-2 .5z"/>
<path d="M120.9 197.5l4 1-4 1zM120.9 315.5l4 1-4 1z"/>
<path d="M74.9 234.9l-.8 4-1.8-.8zM179.4 283.6l-.8 4-1.8-.8z"/>
<path d="M61.8 242.2l.5 2h-1zM61.3 272.2h1l-.5 2z"/>
<path d="M69.8 253.4l.5 2h-1zM69.3 261h1l-.5 2zM217.4 91.3l.5 2h-1zM216.9 114.3h1l-.5 2zM217.4 79.3l.5 2h-1zM216.9 89.3h1l-.5 2zM307.2 110.3l.5 2h-1zM306.7 114.3h1l-.5 2zM81.2 91.8l.5 2h-1zM80.7 102.5h1l-.5 2z"/>
<path d="M115 239.9l.9-.5 .5 2zM101.2 244.9l1.2 1.7-1.9-.9zM502 195.5l.1 .5 .2-.2-.2 .3a.33 .33 0 0 0 .5-.4 .33 .33 0 0 0-.6-.2zM504.2 203.1l1.8-.9 .2 1zM272.2 111.4l.7 2h-1z"/>
<path d="M247 271.2h1l-.5 2zM247.5 243.2l.5 2h-1zM331.1 262.7h1l-.5 2zM331.6 251.7l.5 2h-1zM339.1 268.7h1l-.5 2zM339.6 245.7l.5 2h-1zM239 298.7h1l-.5 2zM239.5 215.7l.5 2h-1z"/>
<path d="M233.4 309.6v2l1-.2zM231.7 298.7l.5 2 .5-2z"/>
<path d="M99.9 323.3l2-.5v1zM122.9 322.8l2 .5-2 .5zM261.2 67.6l2-.5v1zM271.2 67.1l2 .5-2 .5z"/>
<path d="M283.5 334.2l2 .5-2 .5zM255.5 334.7l2-.5v1zM321.5 299.4l2 .5-2 .5zM295.5 299.9l2-.5v1zM270.5 326.2l2 .5-2 .5zM255.5 326.7l2-.5v1zM264.5 318.2l2 .5-2 .5zM255.5 318.7l2-.5v1zM273.5 318.7l2-.5v1zM270.5 318.2l2 .5-2 .5zM321.5 222.7l2 .5-2 .5zM309.5 223.2l2-.5v1z"/>
</g>
<g font-size="6.9">
<text x="293.9" y="125.5">C</text>
<text x="423.9" y="154.8">C (5 : 1)</text>
<text x="120.1" y="188.2">B-B</text>
<text x="116.9" y="195.3">A</text>
<text x="67.7" y="238.8">B</text>
<text x="172.2" y="287.6">B</text>
<text x="116.9" y="313.2">A</text>
<text x="276.4" y="347.7">A-A</text>
<text x="359.3" y="372.7">1000ml BANKA JAR</text>
<text x="489.8" y="407.3">DRG No: BIEB511-14</text>
</g>
<g font-size="4.8">
<text x="267.2" y="50.1">62</text>
<text x="259.4" y="58.6">29,99</text>
<text x="221.4" y="63.2" transform="rotate(60 221.4 63.2)">R0,5</text>
<text x="121.3" y="69.7">62</text>
<text x="244.9" y="70.6" transform="rotate(45 244.9 70.6)">R2</text>
<text x="262.5" y="66.6">M12</text>
<text x="442.1" y="69.2" transform="rotate(20 442.1 69.2)">0,6</text>
<text x="417.7" y="76.5" transform="rotate(-77 417.7 76.5)">45°</text>
<text x="120.3" y="80">50</text>
<text x="80.2" y="84.9" transform="rotate(-90 80.2 84.9)">12,7</text>
<text x="87.2" y="87.4" transform="rotate(30 87.2 87.4)">R1</text>
<text x="216.4" y="87.9" transform="rotate(-90 216.4 87.9)">12</text>
<text x="308.4" y="88.9" transform="rotate(-90 308.4 88.9)">14</text>
<text x="318.1" y="94.7" transform="rotate(-90 318.1 94.7)">19,25</text>
<text x="376.9" y="95.5" transform="rotate(-84 376.9 95.5)">R150</text>
<text x="412.2" y="99.6" transform="rotate(-64 412.2 99.6)">45°</text>
<text x="70.9" y="103.9" transform="rotate(-90 70.9 103.9)">19</text>
<text x="388.4" y="104.3" transform="rotate(-83 388.4 104.3)">1</text>
<text x="85.8" y="111.4" transform="rotate(-45 85.8 111.4)">R1</text>
<text x="103.8" y="113.6" transform="rotate(-30 103.8 113.6)">R3</text>
<text x="216.4" y="111" transform="rotate(-90 216.4 111)">25</text>
<text x="306.2" y="108.6" transform="rotate(-90 306.2 108.6)">6</text>
<text x="226.5" y="115.1" transform="rotate(-90 226.5 115.1)">5</text>
<text x="306.2" y="114.6" transform="rotate(-90 306.2 114.6)">6</text>
<text x="59.8" y="128.4" transform="rotate(-90 59.8 128.4)">68</text>
<text x="393.7" y="128.2" transform="rotate(-55 393.7 128.2)">R6</text>
<text x="432.2" y="127.7" transform="rotate(-90 432.2 127.7)">3</text>
<text x="239" y="132.9" transform="rotate(-10 239 132.9)">20°</text>
<text x="302.6" y="134.3">POLISH</text>
<text x="179.4" y="138.8" transform="rotate(-45 179.4 138.8)">R1,5</text>
<text x="293" y="139.3">N5</text>
<text x="414.5" y="140.9">0,13 Flat</text>
<text x="67" y="153.9" transform="rotate(-90 67 153.9)">17</text>
<text x="365.1" y="154.1">47,96</text>
<text x="517.3" y="150.8">Din912 M12x25</text>
<text x="178.5" y="161.3" transform="rotate(45 178.5 161.3)">R3</text>
<text x="160.3" y="169.6" transform="rotate(-45 160.3 169.6)">R3</text>
<text x="277.5" y="169.8">Weld profile min 1 mm deep</text>
<text x="123.7" y="174.8">105</text>
<text x="534.4" y="197.9">DIN128 A M12</text>
<text x="59.1" y="201.3">stamping 4 high</text>
<text x="242.8" y="213.7" transform="rotate(-15 242.8 213.7)">R3</text>
<text x="34" y="222.1">Pairnumber 4 high</text>
<text x="333.3" y="222.2">14</text>
<text x="141.3" y="230.2" transform="rotate(-58 141.3 230.2)">R22</text>
<text x="60.8" y="260.8" transform="rotate(-90 60.8 260.8)">32</text>
<text x="109.6" y="263.1" transform="rotate(85 109.6 263.1)">R12</text>
<text x="238.5" y="262.8" transform="rotate(-90 238.5 262.8)">85</text>
<text x="246.5" y="262.8" transform="rotate(-90 246.5 262.8)">30</text>
<text x="330.6" y="258.1" transform="rotate(-90 330.6 258.1)">13</text>
<text x="338.6" y="258.1" transform="rotate(-90 338.6 258.1)">25</text>
<text x="68.8" y="266" transform="rotate(-90 68.8 266)">9,6</text>
<text x="306.9" y="298.9">28</text>
<text x="233" y="301.6" transform="rotate(83 233 301.6)">15°</text>
<text x="258.4" y="317.7">11</text>
<text x="289.5" y="317.7">1x45</text>
<text x="109.9" y="322.3">25</text>
<text x="238.3" y="325.7">17</text>
<text x="555.8" y="327">POLISH</text>
<text x="267.9" y="333.7">30</text>
<text x="530.5" y="332.2">N8</text>
<text x="546.3" y="332">N5</text>
<text x="522.3" y="340.9">INVERT CENTRE : -</text>
<text x="522.3" y="346.7">'H' DIMENSION : -</text>
<text x="522.3" y="352.4">ASSEMBLY</text>
<text x="554.8" y="352.4">: -</text>
<text x="522.3" y="358.6">SCALE</text>
<text x="540" y="358.6">: 1:1</text>
<text x="274.2" y="369.6">DO NOT SCALE DRAWING</text>
<text x="212.3" y="374.9">BIEBOUW BVBA</text>
<text x="285.5" y="374.1">IF IN DOUBT ASK</text>
<text x="212.3" y="379.5">INDUSTRIESTRAAT 17</text>
<text x="212.3" y="384">B-8755 Ruiselede</text>
<text x="212.3" y="393">Tel.:+32(0)51 686714</text>
<text x="212.3" y="397.6">Fax.:+32(0)51 689182</text>
<text x="212.3" y="402.1">Email: info@biebouw.com</text>
</g>
<g font-size="4.1">
<text x="335.4" y="372">JOB NAME</text>
<text x="341.5" y="380.4">ITEM</text>
<text x="359.3" y="380.7">BAFFLE</text>
<text x="439.4" y="380.8">QUANTITY</text>
<text x="462.4" y="380.8">32</text>
<text x="335.1" y="387.3">CUSTOMER</text>
<text x="359.3" y="387.6">Raudkull</text>
<text x="440.7" y="387.6">REF. NO.</text>
<text x="334.7" y="394.8">ORDER NO.</text>
<text x="359.3" y="394.7">-</text>
<text x="438.4" y="394.7">DRAWN BY</text>
<text x="462.3" y="394.7">JBB</text>
<text x="527.4" y="394.7">REVISIONS</text>
<text x="336.4" y="402.4">MATERIAL</text>
<text x="436.3" y="402.6">CHECKED BY</text>
<text x="336.4" y="409.9">MACHINE</text>
<text x="359.3" y="409.8">PB DG 5&quot;1/2</text>
<text x="443" y="409.9">DATE</text>
<text x="462.3" y="409.9">9/04/2014</text>
</g>
<text font-size="4" x="359.3" y="402.4">Cast iron</text>
<g font-size="3.5">
<text x="272.4" y="58.6">-0,02</text>
<text x="273.9" y="54.7">0</text>
<text x="129.3" y="65.8">0</text>
<text x="127.8" y="69.7">-0,2</text>
<text x="76.2" y="73" transform="rotate(-90 76.2 73)">0</text>
<text x="80.2" y="74.5" transform="rotate(-90 80.2 74.5)">-0,07</text>
<text x="128.4" y="76">0</text>
<text x="126.9" y="80">-0,20</text>
<text x="212.5" y="103" transform="rotate(-90 212.5 103)">0</text>
<text x="216.4" y="104.5" transform="rotate(-90 216.4 104.5)">-0,05</text>
<text x="378.1" y="154.1">-0,03</text>
<text x="379.6" y="150.2">0</text>
<text x="68.8" y="256.7" transform="rotate(-90 68.8 256.7)">0</text>
<text x="234.6" y="256.7" transform="rotate(-90 234.6 256.7)">+0,05</text>
<text x="238.5" y="254.7" transform="rotate(-90 238.5 254.7)">0</text>
<text x="242.6" y="256.7" transform="rotate(-90 242.6 256.7)">+0,02</text>
<text x="246.5" y="254.7" transform="rotate(-90 246.5 254.7)">0</text>
<text x="64.9" y="258.8" transform="rotate(-90 64.9 258.8)">+0,20</text>
<text x="244.3" y="321.8">+0,05</text>
<text x="246.3" y="325.7">0</text>
</g>
<g font-size="2.8">
<text x="276" y="379.1">TOLERANCES UNLESS OTHERWISE SPECIFIED</text>
<text x="282.8" y="382.1">DIMS: 0.0 ± 0.2 DIMS: 0.00 ± 0.05</text>
<text x="277.2" y="388.5">ACCORDANCE TO STANDARD PRACTICE</text>
<text x="281.2" y="385.5">REMOVE BURRS &amp; SHARP EDGES IN</text>
<text x="313" y="396.5">THIRD ANGLE</text>
<text x="313.2" y="399.5">PROJECTION</text>
<text x="293.3" y="407.4">SURFACE FINISH</text>
<text x="273.7" y="410.3">CAST:</text>
<text x="286.8" y="410.3">ROUGH:</text>
<text x="301.5" y="410.3">FINE:</text>
<text x="314.8" y="410.3">POLISH:</text>
</g>
</svg>
